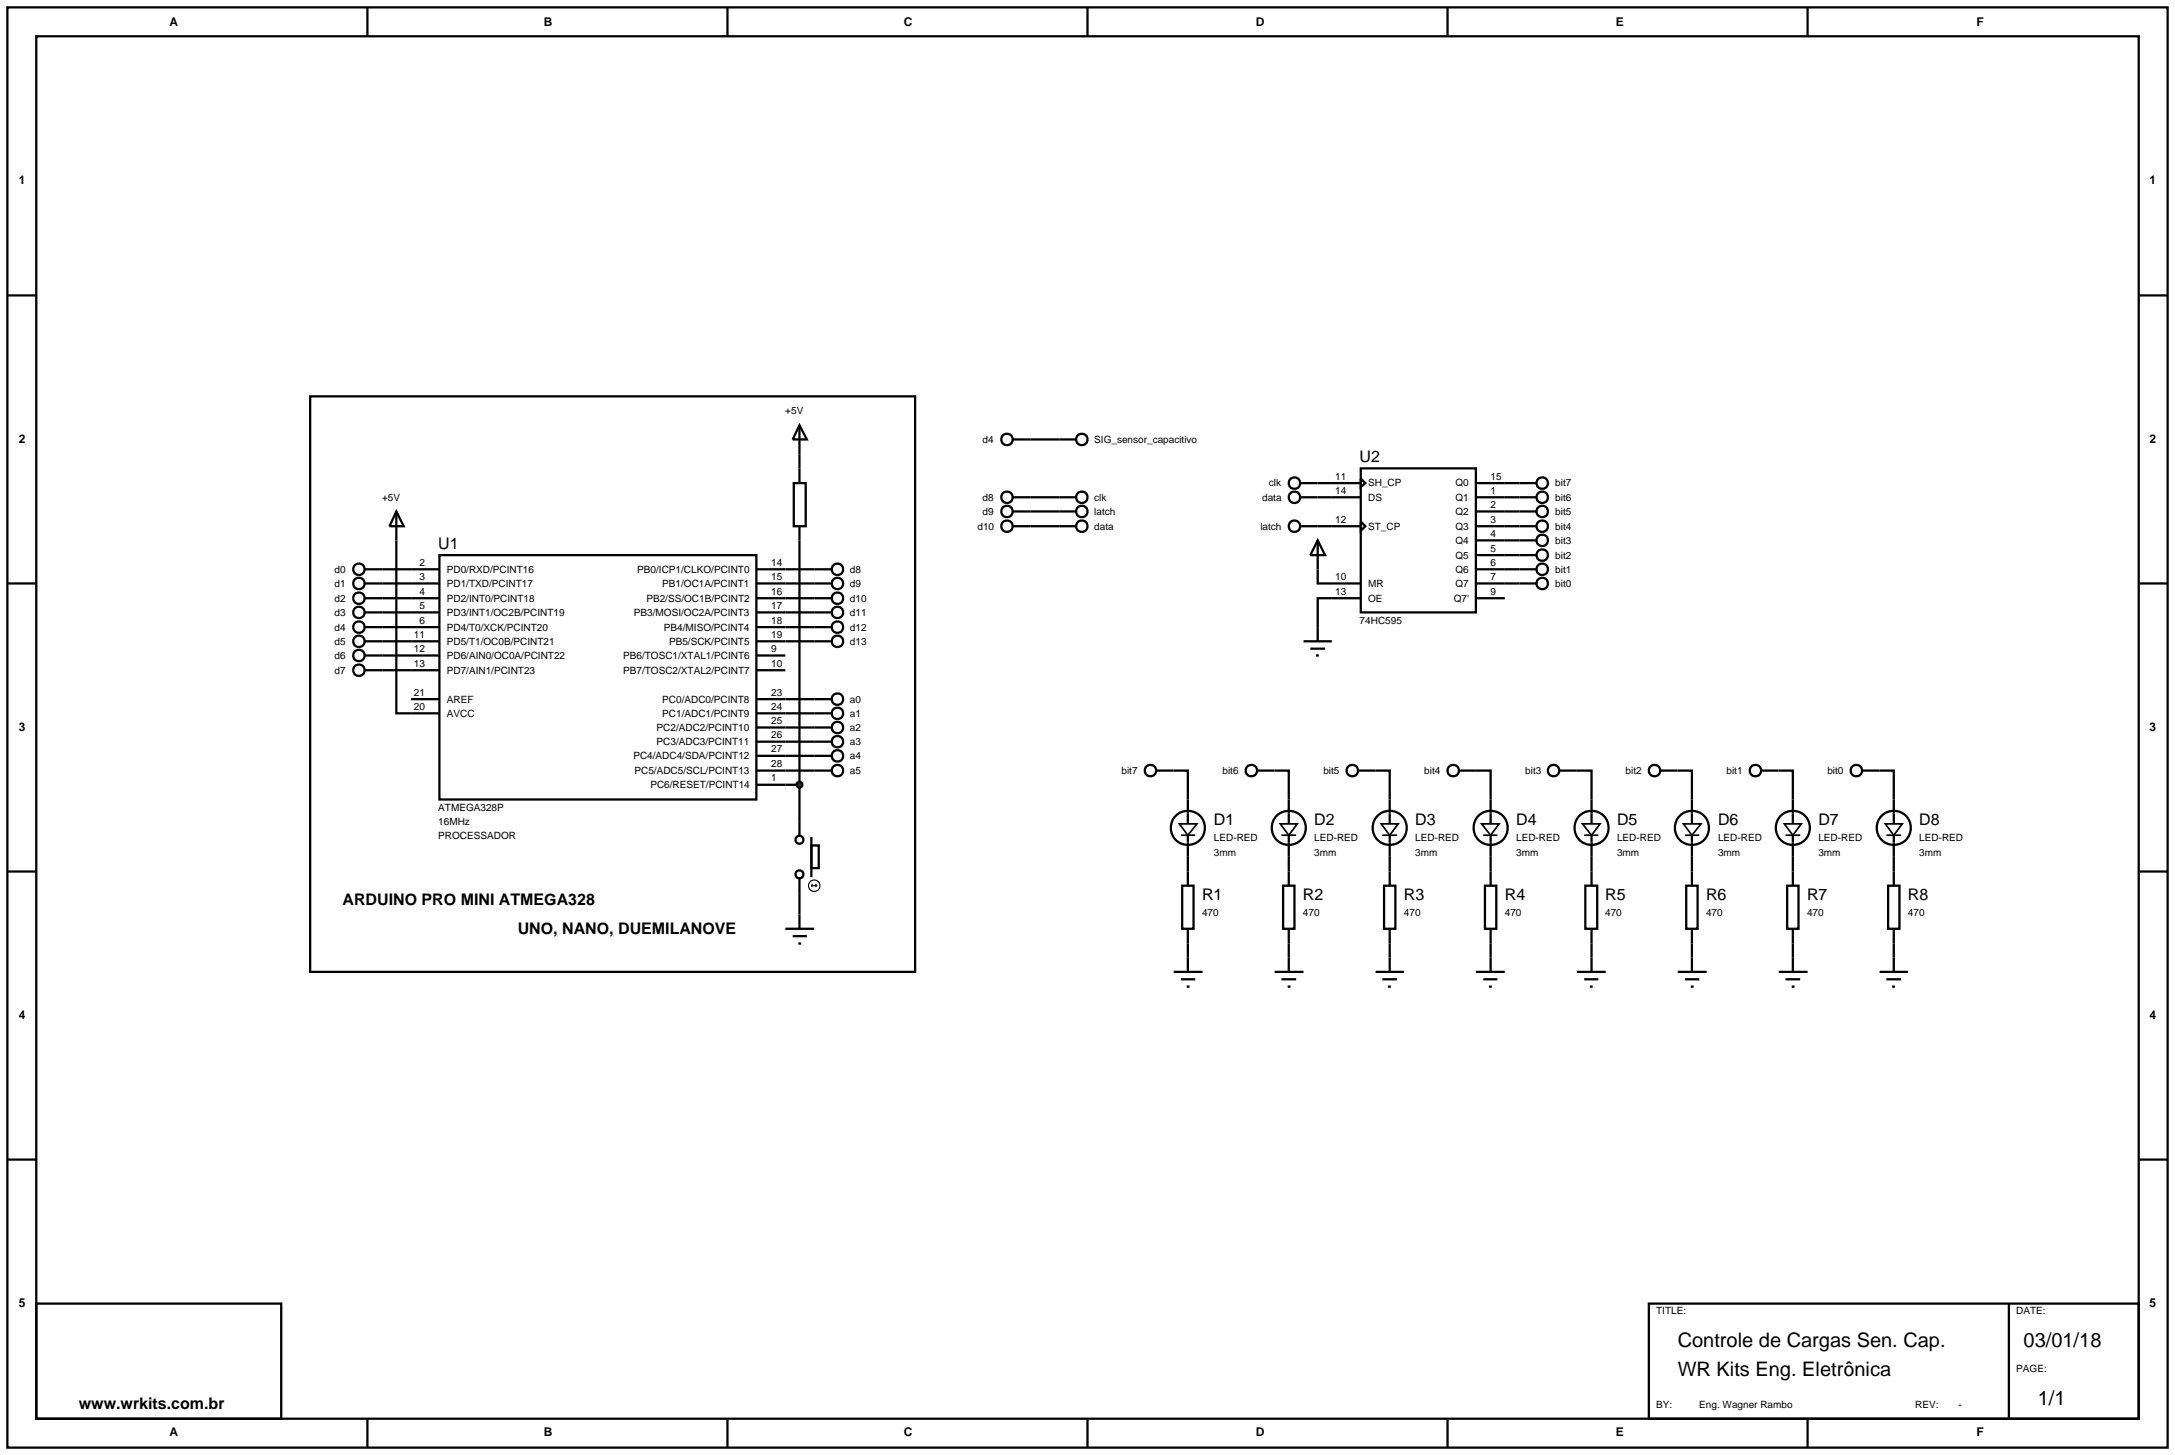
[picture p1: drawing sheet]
<svg xmlns="http://www.w3.org/2000/svg" width="384mm" height="257mm" viewBox="0 0 384 257" stroke-linecap="round" stroke-linejoin="round" font-family="sans-serif">
<g fill="none" stroke="#000" stroke-width=".4">
<path d="M1.3 1.3h381v254h-381zM6.4 6.4h370.8v243.8h-370.8zM64.8 1.3v5.1M128.3 1.3v5.1M191.8 1.3v5.1M255.3 1.3v5.1M318.8 1.3v5.1M1.3 52.1h5.1M377.2 52.1h5.1M54.7 69.9h106.7v101.5h-106.7zM181.7 77.5h5.1M69.9 90.2v35.6h7.6"/>
<path d="M69.9 90.2l1.3 2.6h-2.5zM77.5 97.9h55.9v43.1h-55.9zM140 85.2h2.1v7.6h-2.1zM141 80.1v5.1M141 92.8v54.5M181.7 87.7h5.1M181.7 92.8h5.1M181.7 90.2h5.1M232.4 85.2h2.5M232.4 87.7h2.5M232.4 92.8h2.5M265.4 85.2h2.6"/>
<path d="M265.4 87.7h2.6M265.4 92.8h2.6M265.4 90.2h2.6M265.4 95.3h2.6M265.4 97.9h2.6M1.3 102.9h5.1M64.3 102.9h13.2M64.3 100.4h13.2M64.3 108h13.2M64.3 105.5h13.2M64.3 110.6h13.2M64.3 113.1h13.2"/>
<path d="M64.3 115.6h13.2M64.3 118.2h13.2M133.4 102.9h13.2M133.4 100.4h13.2M133.4 108h13.2M133.4 105.5h13.2M133.4 110.6h13.2M133.4 113.1h13.2M133.4 115.6h5.1M133.4 118.2h5.1M232.4 100.4v2.5h2.5M234.9 105.5h-2.5v5.1"/>
<path d="M265.4 102.9h2.6M265.4 100.4h2.6M377.2 102.9h5.1M72.5 123.3h5M133.4 123.3h13.2M133.4 125.8h13.2M133.4 128.3h13.2M133.4 130.8h13.2M133.4 133.3h13.2M133.4 135.9h13.2M133.4 138.4h7.6M207 135.9h2.5v5.1"/>
<path d="M224.8 135.9h2.5v5.1M242.6 135.9h2.5v5.1M260.3 135.9h2.6v5.1M278.1 135.9h2.6v5.1M295.9 135.9h2.5v5.1M313.7 135.9h2.5v5.1M331.5 135.9h2.5v5.1M1.3 153.7h5.1M141 154.9v8.9M143.1 149.1h1.3v4h-1.3zM143.1 147.6v7.1M209.5 151.1v2.6"/>
<path d="M227.3 151.1v2.6M245.1 151.1v2.6M262.9 151.1v2.6M280.7 151.1v2.6M298.4 151.1v2.6M316.2 151.1v2.6M334 151.1v2.6M377.2 153.7h5.1M138.5 163.8h5.1M139.8 165.1h2.5M140.8 166.4h.5M209.5 166.4v2.5"/>
<path d="M227.3 166.4v2.5M245.1 166.4v2.5M262.9 166.4v2.5M280.7 166.4v2.5M298.4 166.4v2.5M316.2 166.4v2.5M334 166.4v2.5M1.3 204.5h5.1M377.2 204.5h5.1M6.4 229.9h43.2v20.3h-43.2zM290.8 229.9h86.4v20.3h-86.4zM354.3 229.9v20.3"/>
<path d="M64.8 250.2v5.1M128.3 250.2v5.1M191.8 250.2v5.1M255.3 250.2v5.1M318.8 250.2v5.1"/>
<circle cx="63.3" cy="102.9" r="1.01"/>
<circle cx="63.3" cy="105.5" r="1.01"/>
<circle cx="63.3" cy="118.2" r="1.01"/>
<circle cx="63.3" cy="115.6" r="1.01"/>
<circle cx="63.3" cy="110.6" r="1.01"/>
<circle cx="63.3" cy="113.1" r="1.01"/>
<circle cx="63.3" cy="100.4" r="1.01"/>
<circle cx="63.3" cy="108" r="1.01"/>
<circle cx="147.7" cy="100.4" r="1.01"/>
<circle cx="147.7" cy="113.1" r="1.01"/>
<circle cx="147.7" cy="108" r="1.01"/>
<circle cx="147.7" cy="110.6" r="1.01"/>
<circle cx="147.7" cy="105.5" r="1.01"/>
<circle cx="147.7" cy="102.9" r="1.01"/>
<circle cx="147.7" cy="125.8" r="1.01"/>
<circle cx="147.7" cy="130.8" r="1.01"/>
<circle cx="147.7" cy="135.9" r="1.01"/>
<circle cx="147.7" cy="133.3" r="1.01"/>
<circle cx="147.7" cy="123.3" r="1.01"/>
<circle cx="147.7" cy="128.3" r="1.01"/>
<circle cx="141" cy="154.2" r=".7"/>
<circle cx="141" cy="148.1" r=".7"/>
</g>
<g fill="none" stroke="#000" stroke-width=".2">
<path d="M143.1 156.2h1M143.1 156.2l.2 .2M143.3 155.9l-.2 .3M143.8 155.9l.3 .3M144.1 156.2l-.3 .2"/>
<circle cx="143.6" cy="156.2" r="1.01"/>
</g>
<path d="M140.6 138.1l.4-.2-.5 .5zM141 137.9l.4 .2 .1 .3zM141.5 138.4l-.1 .3-.4 .2zM140.5 138.4l.5 .5-.3-.1z" fill="#004000" stroke="#000" stroke-width=".4"/>
<path d="M140.5 138.4l.5-.5 .5 .5-.5 .5z" fill="#004000"/>
<g fill="none" stroke="#000" stroke-width=".4">
<path d="M141 75l1.3 2.5h-2.5zM141 75v5.1M178.6 77.5h3.1M186.8 77.5h3M178.6 87.7h3.1M178.6 90.2h3.1M178.6 92.8h3.1M186.8 87.7h3M186.8 90.2h3M186.8 92.8h3M229.3 85.2h3.1M229.3 87.7h3.1"/>
<path d="M229.3 92.8h3.1M232.4 95.3l1.3 2.6h-2.6zM232.4 95.3v5.1M234.9 85.2h5.1M234.9 87.7h5.1M234.9 92.8h5.1M240 82.6h20.3v25.4h-20.3zM240 84.4l.8 .8-.8 .7zM240 92l.8 .8-.8 .8zM260.3 85.2h5.1M260.3 87.7h5.1M260.3 90.2h5.1"/>
<path d="M260.3 92.8h5.1M260.3 95.3h5.1M260.3 97.9h5.1M268 85.2h3M268 87.7h3M268 90.2h3M268 92.8h3M268 95.3h3M268 97.9h3M229.9 113.1h5M231.1 114.4h2.6M232.1 115.6h.5"/>
<path d="M232.4 110.6v2.5M234.9 102.9h5.1M234.9 105.5h5.1M260.3 100.4h5.1M260.3 102.9h5.1M260.3 105.5h5.1M268 100.4h3M268 102.9h3M203.9 135.9h3.1M221.7 135.9h3.1M239.5 135.9h3.1M257.3 135.9h3"/>
<path d="M275.1 135.9h3M292.8 135.9h3.1M310.6 135.9h3.1M328.4 135.9h3.1M208.5 156.2h2v7.6h-2zM209.5 141v4.3M209.5 147.3v3.8M209.5 153.7v2.5M226.3 156.2h2v7.6h-2zM227.3 141v4.3M227.3 147.3v3.8M227.3 153.7v2.5"/>
<path d="M244.1 156.2h2v7.6h-2zM245.1 141v4.3M245.1 147.3v3.8M245.1 153.7v2.5M261.9 156.2h2v7.6h-2zM262.9 141v4.3M262.9 147.3v3.8M262.9 153.7v2.5M279.6 156.2h2.1v7.6h-2.1zM280.7 141v4.3M280.7 147.3v3.8M280.7 153.7v2.5"/>
<path d="M297.4 156.2h2v7.6h-2zM298.4 141v4.3M298.4 147.3v3.8M298.4 153.7v2.5M315.2 156.2h2v7.6h-2zM316.2 141v4.3M316.2 147.3v3.8M316.2 153.7v2.5M333 156.2h2v7.6h-2zM334 141v4.3M334 147.3v3.8M334 153.7v2.5"/>
<path d="M207 171.4h5.1M208.3 172.7h2.5M209.3 174h.5M209.5 163.8v2.6M209.5 168.9v2.5M224.8 171.4h5.1M226 172.7h2.6M227.1 174h.5M227.3 163.8v2.6M227.3 168.9v2.5M242.6 171.4h5M243.8 172.7h2.6"/>
<path d="M244.8 174h.5M245.1 163.8v2.6M245.1 168.9v2.5M260.3 171.4h5.1M261.6 172.7h2.5M262.6 174h.5M262.9 163.8v2.6M262.9 168.9v2.5M278.1 171.4h5.1M279.4 172.7h2.5M280.4 174h.5M280.7 163.8v2.6"/>
<path d="M280.7 168.9v2.5M295.9 171.4h5.1M297.2 172.7h2.5M298.2 174h.5M298.4 163.8v2.6M298.4 168.9v2.5M313.7 171.4h5.1M314.9 172.7h2.6M316 174h.5M316.2 163.8v2.6M316.2 168.9v2.5M331.5 171.4h5"/>
<path d="M332.7 172.7h2.6M333.7 174h.5M334 163.8v2.6M334 168.9v2.5"/>
<circle cx="177.6" cy="77.5" r="1.01"/>
<circle cx="190.8" cy="77.5" r="1.01"/>
<circle cx="177.6" cy="92.8" r="1.01"/>
<circle cx="177.6" cy="90.2" r="1.01"/>
<circle cx="177.6" cy="87.7" r="1.01"/>
<circle cx="190.8" cy="87.7" r="1.01"/>
<circle cx="190.8" cy="90.2" r="1.01"/>
<circle cx="190.8" cy="92.8" r="1.01"/>
<circle cx="228.3" cy="92.8" r="1.01"/>
<circle cx="228.3" cy="85.2" r="1.01"/>
<circle cx="228.3" cy="87.7" r="1.01"/>
<circle cx="272" cy="87.7" r="1.01"/>
<circle cx="272" cy="95.3" r="1.01"/>
<circle cx="272" cy="97.9" r="1.01"/>
<circle cx="272" cy="85.2" r="1.01"/>
<circle cx="272" cy="90.2" r="1.01"/>
<circle cx="272" cy="92.8" r="1.01"/>
<circle cx="272" cy="100.4" r="1.01"/>
<circle cx="272" cy="102.9" r="1.01"/>
<circle cx="202.9" cy="135.9" r="1.01"/>
<circle cx="220.7" cy="135.9" r="1.01"/>
<circle cx="238.5" cy="135.9" r="1.01"/>
<circle cx="256.3" cy="135.9" r="1.01"/>
<circle cx="274" cy="135.9" r="1.01"/>
<circle cx="291.8" cy="135.9" r="1.01"/>
<circle cx="309.6" cy="135.9" r="1.01"/>
<circle cx="327.4" cy="135.9" r="1.01"/>
<circle cx="209.5" cy="146" r="3"/>
<circle cx="227.3" cy="146" r="3"/>
<circle cx="245.1" cy="146" r="3"/>
<circle cx="262.9" cy="146" r="3"/>
<circle cx="280.7" cy="146" r="3"/>
<circle cx="298.4" cy="146" r="3"/>
<circle cx="316.2" cy="146" r="3"/>
<circle cx="334" cy="146" r="3"/>
</g>
<g fill="none" stroke="#000" stroke-width=".3">
<path d="M208 145.3h3.1l-1.6 2zM208.3 147.3h2.5M225.8 145.3h3l-1.5 2zM226 147.3h2.6M243.6 145.3h3l-1.5 2zM243.8 147.3h2.6M261.3 145.3h3.1l-1.5 2zM261.6 147.3h2.5M279.1 145.3h3.1l-1.5 2zM279.4 147.3h2.5M296.9 145.3h3.1l-1.6 2zM297.2 147.3h2.5"/>
<path d="M314.7 145.3h3l-1.5 2zM314.9 147.3h2.6M332.5 145.3h3l-1.5 2zM332.7 147.3h2.6"/>
</g>
<g font-size="3.5">
<text x="295.9" y="237.6">Controle de Cargas Sen. Cap.</text>
<text x="356.9" y="237.6">03/01/18</text>
<text x="295.9" y="242.7">WR Kits Eng. Eletrônica</text>
<text x="359.4" y="247.8">1/1</text>
</g>
<g font-size="2.8">
<text x="239.8" y="81.5">U2</text>
<text x="77.3" y="96.8">U1</text>
<text x="214.1" y="145.6">D1</text>
<text x="231.8" y="145.6">D2</text>
<text x="249.6" y="145.6">D3</text>
<text x="267.4" y="145.6">D4</text>
<text x="285.2" y="145.6">D5</text>
<text x="303" y="145.6">D6</text>
<text x="320.7" y="145.6">D7</text>
<text x="338.5" y="145.6">D8</text>
<text x="60.4" y="159.6">ARDUINO PRO MINI ATMEGA328</text>
<text x="212" y="158.8">R1</text>
<text x="229.8" y="158.8">R2</text>
<text x="247.6" y="158.8">R3</text>
<text x="265.4" y="158.8">R4</text>
<text x="283.1" y="158.8">R5</text>
<text x="300.9" y="158.8">R6</text>
<text x="318.7" y="158.8">R7</text>
<text x="336.5" y="158.8">R8</text>
<text x="91.3" y="164.7">UNO, NANO, DUEMILANOVE</text>
<text x="13.9" y="248.5">www.wrkits.com.br</text>
</g>
<g font-size="2.1">
<text x="29.9" y="4.5">A</text>
<text x="95.9" y="4.5">B</text>
<text x="159.4" y="4.5">C</text>
<text x="221.5" y="4.5">D</text>
<text x="285" y="4.5">E</text>
<text x="348.6" y="4.5">F</text>
<text x="3.3" y="32.4">1</text>
<text x="379.1" y="32.4">1</text>
<text x="3.3" y="78.1">2</text>
<text x="379.1" y="78.1">2</text>
<text x="3.3" y="128.9">3</text>
<text x="379.1" y="128.9">3</text>
<text x="3.3" y="179.7">4</text>
<text x="379.1" y="179.7">4</text>
<text x="3.3" y="230.5">5</text>
<text x="379.1" y="230.5">5</text>
<text x="29.9" y="253.3">A</text>
<text x="95.9" y="253.3">B</text>
<text x="159.4" y="253.3">C</text>
<text x="221.5" y="253.3">D</text>
<text x="285" y="253.3">E</text>
<text x="348.6" y="253.3">F</text>
</g>
<g font-size="1.8">
<text x="138.5" y="73.1">+5V</text>
<text x="173.3" y="78.1">d4</text>
<text x="193" y="78.1">SIG_sensor_capacitivo</text>
<text x="67.4" y="88.3">+5V</text>
<text x="173.3" y="88.3">d8</text>
<text x="193" y="88.3">clk</text>
<text x="222.6" y="88.3">data</text>
<text x="223.8" y="85.8">clk</text>
<text x="235.5" y="84.6">11</text>
<text x="235.5" y="87.1">14</text>
<text x="241.3" y="85.8">SH_CP</text>
<text x="241.3" y="88.3">DS</text>
<text x="256.7" y="85.8">Q0</text>
<text x="256.7" y="88.3">Q1</text>
<text x="262.9" y="84.6">15</text>
<text x="262.9" y="87.1">1</text>
<text x="262.9" y="89.6">2</text>
<text x="274.3" y="85.8">bit7</text>
<text x="274.3" y="88.3">bit6</text>
<text x="172.4" y="93.4">d10</text>
<text x="173.3" y="90.8">d9</text>
<text x="193" y="90.8">latch</text>
<text x="193" y="93.4">data</text>
<text x="222.3" y="93.4">latch</text>
<text x="235.5" y="92.2">12</text>
<text x="241.3" y="93.4">ST_CP</text>
<text x="256.7" y="90.8">Q2</text>
<text x="256.7" y="93.4">Q3</text>
<text x="256.7" y="95.9">Q4</text>
<text x="262.9" y="92.2">3</text>
<text x="262.9" y="94.7">4</text>
<text x="274.3" y="90.8">bit5</text>
<text x="274.3" y="93.4">bit4</text>
<text x="274.3" y="95.9">bit3</text>
<text x="59" y="101">d0</text>
<text x="74" y="99.8">2</text>
<text x="78.8" y="101">PD0/RXD/PCINT16</text>
<text x="112.4" y="101">PB0/ICP1/CLKO/PCINT0</text>
<text x="136" y="99.8">14</text>
<text x="149.9" y="101">d8</text>
<text x="256.7" y="98.5">Q5</text>
<text x="256.7" y="101">Q6</text>
<text x="262.9" y="97.3">5</text>
<text x="262.9" y="99.8">6</text>
<text x="274.3" y="98.5">bit2</text>
<text x="274.3" y="101">bit1</text>
<text x="59" y="103.5">d1</text>
<text x="59" y="106.1">d2</text>
<text x="74" y="107.4">5</text>
<text x="74" y="104.9">4</text>
<text x="74" y="102.3">3</text>
<text x="78.8" y="106.1">PD2/INT0/PCINT18</text>
<text x="78.8" y="103.5">PD1/TXD/PCINT17</text>
<text x="114" y="106.1">PB2/SS/OC1B/PCINT2</text>
<text x="116.8" y="103.5">PB1/OC1A/PCINT1</text>
<text x="136" y="102.3">15</text>
<text x="136" y="107.4">17</text>
<text x="136" y="104.9">16</text>
<text x="149.9" y="103.5">d9</text>
<text x="149.9" y="106.1">d10</text>
<text x="235.5" y="102.3">10</text>
<text x="235.5" y="104.9">13</text>
<text x="241.3" y="103.5">MR</text>
<text x="241.3" y="106.1">OE</text>
<text x="256.4" y="106.1">Q7'</text>
<text x="256.7" y="103.5">Q7</text>
<text x="262.9" y="102.3">7</text>
<text x="262.9" y="104.9">9</text>
<text x="274.3" y="103.5">bit0</text>
<text x="59" y="108.6">d3</text>
<text x="59" y="111.2">d4</text>
<text x="59" y="113.7">d5</text>
<text x="73" y="112.5">11</text>
<text x="74" y="110">6</text>
<text x="78.8" y="113.7">PD5/T1/OC0B/PCINT21</text>
<text x="78.8" y="111.2">PD4/T0/XCK/PCINT20</text>
<text x="78.8" y="108.6">PD3/INT1/OC2B/PCINT19</text>
<text x="111.8" y="108.6">PB3/MOSI/OC2A/PCINT3</text>
<text x="117.1" y="111.2">PB4/MISO/PCINT4</text>
<text x="118" y="113.7">PB5/SCK/PCINT5</text>
<text x="136" y="110">18</text>
<text x="136" y="112.5">19</text>
<text x="149.9" y="108.6">d11</text>
<text x="149.9" y="111.2">d12</text>
<text x="149.9" y="113.7">d13</text>
<text x="239.8" y="110">74HC595</text>
<text x="59" y="116.2">d6</text>
<text x="59" y="118.8">d7</text>
<text x="73" y="115">12</text>
<text x="73" y="117.6">13</text>
<text x="78.8" y="116.2">PD6/AIN0/OC0A/PCINT22</text>
<text x="78.8" y="118.8">PD7/AIN1/PCINT23</text>
<text x="109.9" y="118.8">PB7/TOSC2/XTAL2/PCINT7</text>
<text x="109.9" y="116.2">PB6/TOSC1/XTAL1/PCINT6</text>
<text x="136" y="117.6">10</text>
<text x="136" y="115">9</text>
<text x="73" y="125.2">20</text>
<text x="73" y="122.7">21</text>
<text x="78.8" y="123.9">AREF</text>
<text x="116.8" y="123.9">PC0/ADC0/PCINT8</text>
<text x="136" y="125.2">24</text>
<text x="136" y="122.7">23</text>
<text x="149.9" y="123.9">a0</text>
<text x="78.8" y="126.4">AVCC</text>
<text x="115.8" y="131.4">PC3/ADC3/PCINT11</text>
<text x="115.8" y="128.9">PC2/ADC2/PCINT10</text>
<text x="116.8" y="126.4">PC1/ADC1/PCINT9</text>
<text x="136" y="130.2">26</text>
<text x="136" y="127.7">25</text>
<text x="149.9" y="126.4">a1</text>
<text x="149.9" y="128.9">a2</text>
<text x="149.9" y="131.4">a3</text>
<text x="111.7" y="133.9">PC4/ADC4/SDA/PCINT12</text>
<text x="111.9" y="136.5">PC5/ADC5/SCL/PCINT13</text>
<text x="136" y="137.8">1</text>
<text x="136" y="135.3">28</text>
<text x="136" y="132.7">27</text>
<text x="149.9" y="133.9">a4</text>
<text x="149.9" y="136.5">a5</text>
<text x="197.8" y="136.5">bit7</text>
<text x="215.6" y="136.5">bit6</text>
<text x="233.4" y="136.5">bit5</text>
<text x="251.2" y="136.5">bit4</text>
<text x="269" y="136.5">bit3</text>
<text x="286.7" y="136.5">bit2</text>
<text x="304.5" y="136.5">bit1</text>
<text x="322.3" y="136.5">bit0</text>
<text x="77.3" y="143">ATMEGA328P</text>
<text x="114.7" y="139">PC6/RESET/PCINT14</text>
<text x="77.3" y="145.5">16MHz</text>
<text x="77.3" y="148">PROCESSADOR</text>
<text x="214.1" y="148.4">LED-RED</text>
<text x="231.8" y="148.4">LED-RED</text>
<text x="249.6" y="148.4">LED-RED</text>
<text x="267.4" y="148.4">LED-RED</text>
<text x="285.2" y="148.4">LED-RED</text>
<text x="303" y="148.4">LED-RED</text>
<text x="320.7" y="148.4">LED-RED</text>
<text x="338.5" y="148.4">LED-RED</text>
<text x="214.1" y="150.9">3mm</text>
<text x="231.8" y="150.9">3mm</text>
<text x="249.6" y="150.9">3mm</text>
<text x="267.4" y="150.9">3mm</text>
<text x="285.2" y="150.9">3mm</text>
<text x="303" y="150.9">3mm</text>
<text x="320.7" y="150.9">3mm</text>
<text x="338.5" y="150.9">3mm</text>
<text x="212" y="161.6">470</text>
<text x="229.8" y="161.6">470</text>
<text x="247.6" y="161.6">470</text>
<text x="265.4" y="161.6">470</text>
<text x="283.1" y="161.6">470</text>
<text x="300.9" y="161.6">470</text>
<text x="318.7" y="161.6">470</text>
<text x="336.5" y="161.6">470</text>
<text x="292.1" y="231.8">TITLE:</text>
<text x="355.6" y="231.8">DATE:</text>
<text x="355.6" y="242">PAGE:</text>
<text x="292.1" y="248.3">BY:</text>
<text x="299.7" y="248.3">Eng. Wagner Rambo</text>
<text x="337.8" y="248.3">REV:</text>
<text x="345.4" y="248.3">-</text>
</g>
</svg>
